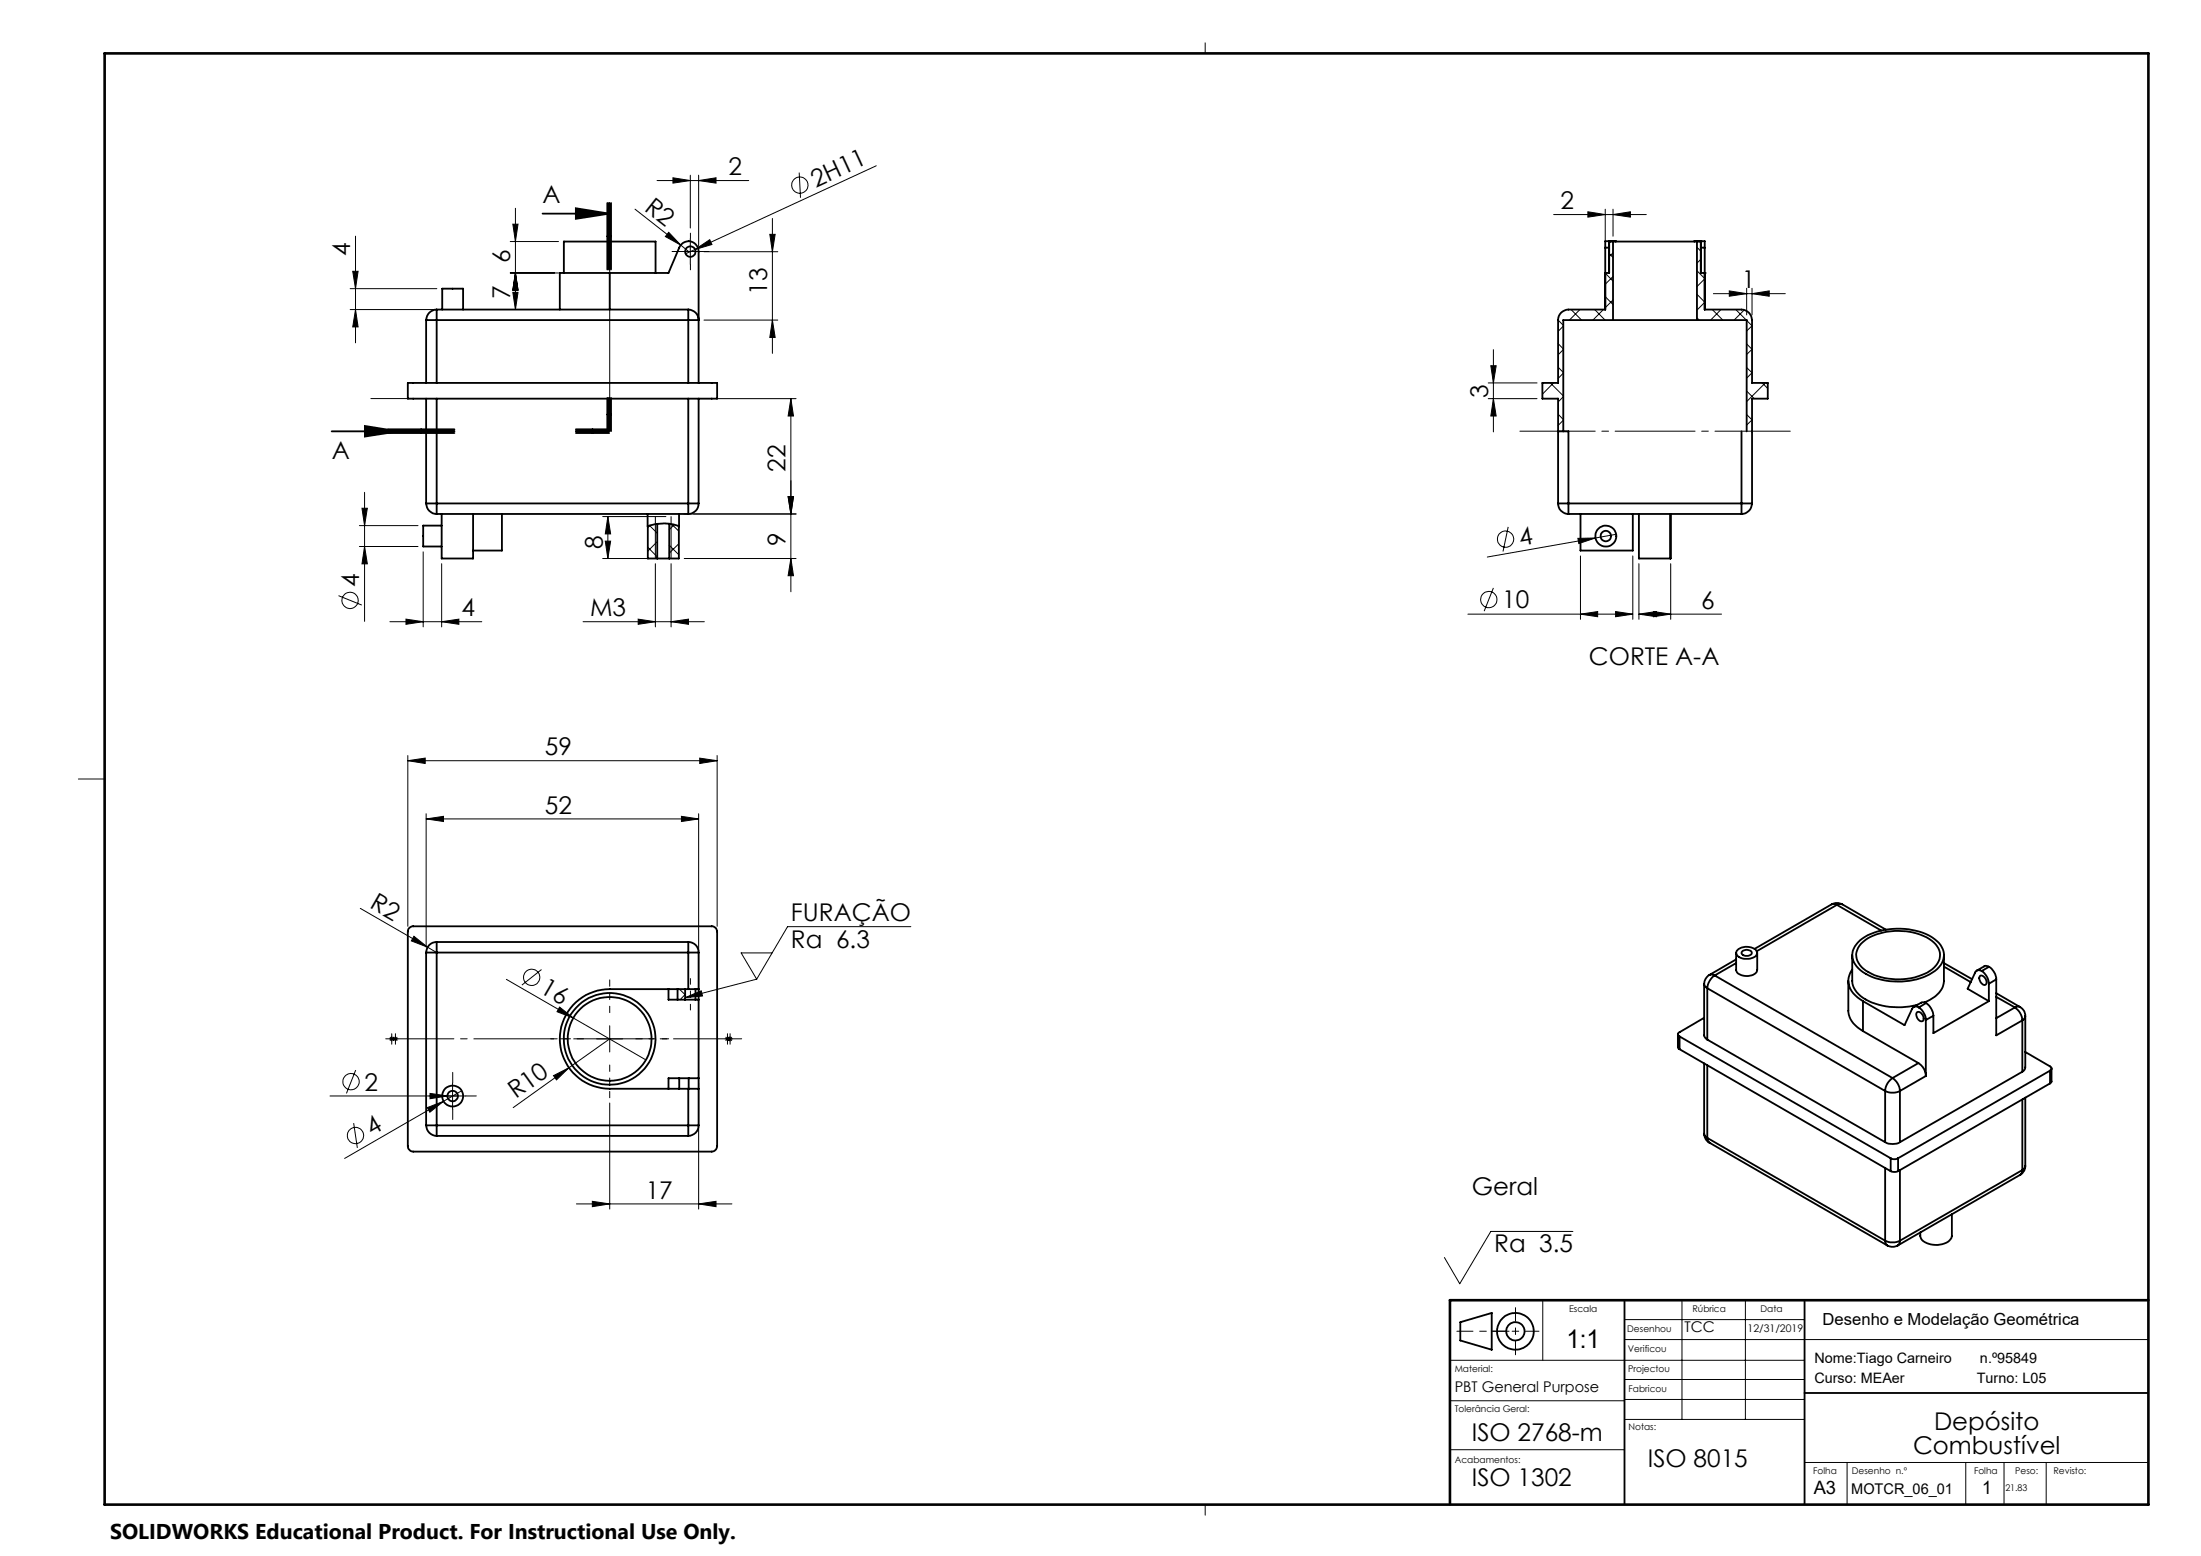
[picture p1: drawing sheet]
<svg xmlns="http://www.w3.org/2000/svg" width="420mm" height="297mm" viewBox="0 0 420 297" stroke-linecap="round" stroke-linejoin="round" font-family="sans-serif">
<g fill="none" stroke="#000" stroke-width=".19">
<path d="M230 8.2v2M98.4 39.8v19.3M116.3 39v37.1M121.2 39.9l8.7 6.9M125.4 34.5h17.5M128.4 33.9l3.3 .6-3.3 .5zM131.7 33.4v10.1M133.3 34.5l3.3-.6v1.1zM133.3 33.4v13.6M152.5 32.9l.3 4.8M167.2 31.6l-34.6 16M306.3 39.9v6.3"/>
<path d="M307.8 39.9v5.2M66.8 55.1h16.6M66.8 59.1h16.6M67.3 51.8h1l-.5 3.3zM67.8 59.1l.5 3.3h-1zM67.8 45.1v20.3M97.4 59.1h8.4M97.4 52.1h9.2M97.4 46.1h9.2M97.9 55.8h.9l-.4 3.3zM97.9 42.8h.9l-.4 3.3zM98.4 52.1l.4 3.3h-.9z"/>
<path d="M127.6 44.3l2.3 2.5-2.9-1.6zM129.2 48h5M129.9 46.8l1.5 1.2M131.7 45.5v5M132.6 47.6l2.8-1.8 .5 .9zM132.6 47.6l-1.8 .8M134.3 48h14.1M146.9 44.7h1l-.5 3.3zM147.4 41.7v25.7M296.5 41h17.6M299.8 59.1l2 2M301.5 59.1l-2 2"/>
<path d="M303 40.4l3.3 .6-3.3 .4zM304.3 59.1l2 2M306 59.1l-2 2M306.3 56.6l1.5 1.5M306.3 52.1l1.5 1.6M307.1 48.4l.7 .7M307.8 41l3.3-.6v1zM307.8 48.3l-.7 .7M307.8 52.8l-1.5 1.5M307.8 57.3l-1.5 1.4M323.8 56.2l1.5 1.5M323.8 51.7l1.5 1.5"/>
<path d="M323.8 47.2l.8 .7M324.6 49.5l-.8 .7M325.3 53.2l-1.5 1.5M325.3 57.7l-1.5 1.5M326.7 59.1l2.1 2M327 56.1h13.7M328.4 59.1l-2 2M330 55.5l3.3 .6-3.3 .4zM331.2 59.1l2 2M332.8 59.2l-1.9 1.9M333.3 55v5.1M334.3 56.1l3.3-.6v1z"/>
<path d="M334.3 55v5.1M134.3 61.1h14.1M136.8 76.1h15.1M147.4 61.1l.5 3.3h-1zM150.9 76.1l.5 3.3h-1zM150.9 76.1v36.9M284 76.1h9.3M284 73.1h9.3M284.5 69.8h1l-.5 3.3zM285 76.1l.5 3.3h-1zM285 66.7v15.7M294.3 76.1h.1"/>
<path d="M295.8 73.1l2.5 2.5M296.4 73.1l-2.1 2.1M297.3 79.1l1 1M297.3 70.1l1 1M297.3 65.6l1 1M297.3 61.1l1 1M298.3 62.3l-1 .9M298.3 66.7l-1 1M298.3 71.2l-1 1M298.3 75.7l-1 1M323.8 60.6l.4 .5M333.3 61.2l1 1-1 1"/>
<path d="M333.3 65.6l1 1.1-1 1M333.3 70.2l1 1-1 1M333.3 79.1l1 1-1 1M333.3 74.6l1.5 1.5M336.3 73.1l1 1.1M336.9 73.1l-3.6 3.6M69.1 97h1l-.5 3.3zM69.6 94v24.6M115 98.6h12.1M116 98.6l.5 3.3h-1zM116 98.6v8M125.1 98.6v8"/>
<path d="M128.1 98.6v8M150.4 94.8h1l-.5 3.3zM151.9 98.1h-21.3M298.3 80.2l-1 1M64.6 113.7l4.4 1.8M68.6 100.3h11.2M68.6 104.3h11.2M69.6 104.3l.5 3.3h-1zM74.4 118.7h17.5M77.5 118.2l3.3 .5-3.3 .5zM80.8 105.3v14.4M84.3 118.7l3.3-.5v1z"/>
<path d="M84.3 107.6v12.1M111.3 118.7h23.1M115 106.6h12.1M115.5 103.3h1l-.5 3.3zM121.8 118.2l3.3 .5-3.3 .5zM123.6 104.5l1.8 1.8M124 100.3l1.4 1.5M124 100.3l-.4 .4M125.1 107.6v12.1M125.4 103.4l-1.8 1.8M127.7 104.1l1.8 1.8M128.1 118.7l3.3-.5v1z"/>
<path d="M128.1 107.6v12.1M128.2 100l1.3 1.4M128.7 100.2l-1 .9M129.5 103.8l-1.8 1.8M130.6 106.6h21.3M150.9 106.6l.5 3.3h-1zM280.1 117.2h31.5M285 112.2l-1.8 4.5M287.8 100.6l-1 4.7M301.1 102.8l3.3-.1-3.1 1zM301.6 117.2l3.3-.5v1zM301.6 106.1v12.1"/>
<path d="M304.4 102.7l-20.6 3.6M308.3 116.7l3.3 .5-3.3 .5zM308.4 102l-4 .7M311.6 106.1v12.1M312.7 117.2l3.4-.5v1zM312.7 107.6v10.6M312.7 117.2h15.8M315.5 116.7l3.3 .5-3.3 .5zM318.8 107.6v10.6M15 148.7h5M77.8 145.2l3.3-.5v1zM77.8 144.2v32.6"/>
<path d="M77.8 145.2h59M81.3 156.3l3.3-.5v1zM81.3 155.3v25.5M81.3 156.3h52M130 155.8l3.3 .5-3.3 .5zM133.3 155.3v34.5M133.5 144.7l3.3 .5-3.3 .5zM136.8 144.2v32.6M68.8 173.4l12.8 7.4M79 178.7l2.6 2.1-3.1-1.2zM173.8 176.9h-23.5l-5.9 10M74.3 198.3h1.7"/>
<path d="M74.4 198.6l.7-.7 .7 .7M74.4 197.9l.7 .7 .7-.7M74.8 197.3v2M75.5 197.3v2M81.6 180.8l1.7 1M96.6 186.9l26.7 15.4M103.3 185.1l-3.7 2.9M106.8 192.2l2.6 2.1-3.1-1.2zM113.8 198.3h5M116.3 195.8v5M116.3 198.3l-7.7 5.5M129.6 188.8l1.1 1.1-.9 .9"/>
<path d="M130.7 190.4l3.1-1.3 .3 1zM138.3 198.3h1.5M138.5 197.9l.7 .7M138.8 197.3v2M139 197.9l.7 .7M139.2 197.9l-.7 .7M139.3 197.3v2M139.7 197.9l-.7 .7M144.4 186.9l-13.7 3.5M147.3 181.9h-5.9l3 5M63 209.2h25.9M67.5 214.4l.7 4.7"/>
<path d="M67.9 204.3l-1.8 4.4M81.5 211.4l3.1-1.2-2.6 2.1zM82.1 208.7l3.3 .5-3.3 .5zM84.6 210.2l-18.8 10.9M86.4 206.7v5M88.1 208.2l-3.5 2M105.6 205.3l3-1.5-2.4 2.3zM108.6 203.8l-10.7 7.6M116.3 210.5v20.3M133.3 206.8v24M110 229.8h29.7M113 229.3l3.3 .5-3.3 .5z"/>
<path d="M133.3 229.8l3.3-.5v1zM300.1 235.1h-15.6l-5.9 9.9-3-5M276.7 259.6h67.6M294.4 248.2v11.4M310 251.9h34.3M310 255.7h100M321 248.2v22.7M333.1 248.2v22.7M276.7 276.7h33.3M276.7 267.4h33.3M310 270.9h34.3M310 263.3h34.3"/>
<path d="M310 267.1h34.3M344.3 279.1h65.5M352.5 279.1v8M375.1 279.1v8M382.4 279.1v8M390.5 279.1v8M230 287.2v2"/>
<circle cx="152.6" cy="35.3" r="1.56"/>
<circle cx="66.8" cy="114.6" r="1.55"/>
<circle cx="284.1" cy="114.4" r="1.56"/>
<circle cx="287.3" cy="102.9" r="1.55"/>
<circle cx="101.5" cy="186.5" r="1.56"/>
<circle cx="67" cy="206.5" r="1.55"/>
<circle cx="67.8" cy="216.7" r="1.55"/>
</g>
<g fill="none" stroke="#000" stroke-width=".35">
<path d="M109.9 39.8l6.3 1-6.3 1zM115.9 38.7v12.7M116.2 38.7v12.7M116.6 38.7v6.4M83.3 59.1a2.05 2.05 0 0 0-2 2M83.3 59.1v2M83.3 59.1h48M84.4 59.1v-4h4v4M103.5 40.8h12.7M107.6 52.1v-6h17.5v6M116.3 52.1h11.3l2-4.8a1.92 1.92 0 0 1 2.2-1.2 1.92 1.92 0 0 1 1.5 1.9v25.1M116.3 52.1h-9.5v7"/>
<path d="M116.3 52.1v7M116.6 45.1v6.3zM131.3 59.1a1.93 1.93 0 0 1 2 2h-2M131.3 59.1v2M306.3 47.3v11.8h-7a1.99 1.99 0 0 0-2 2v12h-3v3h3v20M306.3 52.1h.1M306.3 47.3h.8M307.1 46.1h.1M307.1 46.1v6h-.8M307.1 46.1h.7M307.8 46.1h16M307.8 46.1v15"/>
<path d="M308.3 46.1l-2-.1v1.3M323.3 46.1l2-.1v1.3M323.8 46.1h.8M323.8 46.1v15M324.6 46.1h.1M324.6 46.1v6h.7M324.6 47.3h.7M325.3 52.1h.1M325.3 47.3v11.8h7a2.05 2.05 0 0 1 2 2v12h3v3h-3v20M77.8 73.1h59v3h-59zM81.3 61.1h2M81.3 61.1v12"/>
<path d="M81.3 76.1v20M83.3 61.1v12M83.3 76.1v20M83.3 61.1h48M115.9 76v6.3M116.2 76v6.3h-6.3M116.6 76v6.3M131.3 61.1v12M131.3 76.1v20M133.3 76.1v20M307.8 61.1h16M307.8 61.1h-9.5v21.2"/>
<path d="M323.8 61.1h9.5v21.2M63.3 82.3h12.7M69.6 81.3l6.4 1-6.4 1zM74 82.3h12.7M74 82.7h12.7M74 82h12.7M81.3 96.1h2M81.3 96.1a2.05 2.05 0 0 0 2 2M83.3 96.1v2M83.3 96.1h48M83.3 98.1h48M84.3 98.1v8.5h6v-8.5"/>
<path d="M95.8 98.1v7h-5.5M109.9 82.7h6.3M109.9 82h6.3M123.6 98.1v2.3a9 9 0 0 1 6 .1v-2.4M127.7 100v6.6M131.3 96.1v2M131.3 96.1h2M133.3 96.1a1.99 1.99 0 0 1-2 2M297.3 96.1a1.99 1.99 0 0 0 2 2M297.3 96.1h2M297.3 82.3h2v13.8M299.3 96.1v2"/>
<path d="M299.3 96.1h33M299.3 98.1h33M301.6 98.1v7h10v-7M312.7 98.1v8.5h6M318.7 98.1v8.5M318.8 98.1l-.1 8.5M332.3 96.1v2M332.3 96.1h2M332.3 82.3v13.8M334.3 96.1a2.05 2.05 0 0 1-2 2M84.3 100.3h-3.5v4h3.5M123.6 100.4v6.2h1.8"/>
<path d="M125.4 106.6h2.3M125.4 100v6.6M129.5 100.4v6.2h-1.8M78 177.2l.6-.4h57.2a1.02 1.02 0 0 1 1 1v41a1.09 1.09 0 0 1-1 1h-57a1.09 1.09 0 0 1-1-1v-41zM83.3 179.8a1.99 1.99 0 0 0-2 2M83.3 179.8v2M83.3 179.8h48M131.3 179.8v2M131.3 179.8a1.93 1.93 0 0 1 2 2M349.5 172.6a2.17 2.17 0 0 1 2 0M349.5 172.6l.5-.1 .5 .2M349.5 172.6l-14.7 8.5"/>
<path d="M350.5 172.7l8.5 4.9M350.5 172.7l-15.3 8.9M351.5 172.6l-.4-.1-.6 .2M351.5 172.6l8.4 4.8M354.5 179.9a11.5 11.5 0 0 1 8.9-2.6 9.6 9.6 0 0 1 6.9 3 3.5 3.5 0 0 1-1.5 5.3 13.3 13.3 0 0 1-13.3 0 3.6 3.6 0 0 1-1.8-4.5zM81.3 181.8h2M81.3 181.8v33M83.3 181.8v33M83.3 181.8h48M127.6 188.8v2h3.1M129.3 188.8v2M130.7 190.8h2"/>
<path d="M130.7 188.8h2M130.7 188.8h-14.4a9.5 9.5 0 0 0-9.5 9.5 9.5 9.5 0 0 0 9.5 9.5h13.3M130.7 188.8v2M131.3 181.8h2M131.3 181.8v7M132.7 190.8h.6M132.7 188.8h.6M132.7 188.8v2M133.3 181.8v33M320.2 197.4v2.5l.3 .4M320.5 197.8l40.3 23.3M320.5 197.8v2.5"/>
<path d="M325.2 194.3l-4.7 2.7a.42 .42 0 0 0-.3 .4 .42 .42 0 0 0 .3 .4M325.2 187.8v9.8l.2 .4 .4 .4M325.2 187.8l.2 .5 .4 .3M325.8 188.6l33.9 19.6M325.8 188.6v9.8M325.8 198.4l33.9 19.6M326.2 186.1a2.07 2.07 0 0 0-1 1.7M326.2 186.1l.5-.1 .5 .2M327.2 186.2a3.2 3.2 0 0 0-1.4 2.4M327.2 186.2l33.9 19.6M331.3 181.9v3.2a1.93 1.93 0 0 0 2.3 1.2 1.63 1.63 0 0 0 1.7-1.2v-3.2M331.3 183.1l-5.1 3"/>
<path d="M331.3 183.8l-4.1 2.4M331.4 181.5a2.64 2.64 0 0 1 3.8 .1l.1 .2a1.53 1.53 0 0 1-1.7 1.2 2.02 2.02 0 0 1-2.3-1.1zM332.5 181.6a1.18 1.18 0 0 1 1.8 .3 1.15 1.15 0 0 1-2 0zM352.7 187.2v5.7a4.7 4.7 0 0 0 2.8 3.9M353.4 185.1a3.6 3.6 0 0 0 1.1 5.3l1 .7M353.4 182.3v4.9a4.5 4.5 0 0 0 3.2 3.9 14.2 14.2 0 0 0 9.3 .7M355.1 180.1a10.1 10.1 0 0 1 7.9-2.4 8.8 8.8 0 0 1 6.6 2.9 3.1 3.1 0 0 1-.9 4.4 11.9 11.9 0 0 1-13.1-.1 3.1 3.1 0 0 1-.5-4.8zM355.5 191.1l7.9 4.6 1.5-3.2a.81 .81 0 0 1 1.2-.2M355.5 196.8l10.6 6.1M355.5 191.1v5.7M365.8 193.3a1.05 1.05 0 0 1 1 .3 1.05 1.05 0 0 1 .3 1.1l-.1 .1a1.05 1.05 0 0 1-1.1-.3 1.05 1.05 0 0 1-.2-1.1zM366.1 192.3a3.2 3.2 0 0 1 1.4 2.4"/>
<path d="M367.5 194.7v10.7M367.6 191.4a3.3 3.3 0 0 1 1.3 2.5M367.6 191.4l-.8-.1-1.6 .9M367.6 191.4l-1.5 .9M368.9 193.9l-1.4 .8M370.9 182.3v4.9a4.4 4.4 0 0 1-2.6 3.6l-1.1 .5M370.9 183.8l5.4 3.1M370.9 184.5l5.2 3M377.9 186.2a1.16 1.16 0 0 1 1 1.8 1.15 1.15 0 0 1-1-1.8zM378.1 185.3a.81 .81 0 0 0-1.2 .3l-1.4 3.1 4 2.4M378.1 185.3a3.1 3.1 0 0 1 1.4 2.5M379.5 191.1l-10.6 6.1v-3.3"/>
<path d="M379.5 187.8v3.3M379.6 184.5a3.1 3.1 0 0 1 1.3 2.4M379.6 184.5l-.8-.1-1.6 .9M379.6 184.5l-1.5 .8M380.9 189.6l4.6 2.6M380.9 186.9l-1.4 .9M380.9 186.9v10.7l5-2.8M380.9 190.3l3.6 2M384.5 192.3a3.2 3.2 0 0 1 1.4 2.5M384.5 192.3l-3.6 2M385.5 192.2a1.84 1.84 0 0 1 1 1.8M385.5 192.2l-.5-.1-.5 .2"/>
<path d="M385.9 194.8v9.8M386.5 194v9.7l-.2 .5-.4 .4M386.5 194l-.2 .4-.4 .4M81.3 214.8h2M81.3 214.8a2.05 2.05 0 0 0 2 2M83.3 214.8v2M83.3 214.8h48M83.3 216.8h48M129.6 207.8h1.8M129.6 205.8h1.8M129.6 205.8v2M129.6 205.8h-2v2"/>
<path d="M131.3 214.8h2M131.3 214.8v2M131.3 207.8v7M131.4 207.8h1.9M131.4 205.8h1.9M131.4 205.8v2M133.3 214.8a1.99 1.99 0 0 1-2 2M320.5 200.3l40.3 23.3M325.2 216.4a1.95 1.95 0 0 0 1 1.7M325.2 216.4l.2 .4 .4 .4M325.2 203v13.4M325.8 217.2l.1 .6 .3 .3"/>
<path d="M325.8 203.3v13.9M325.8 217.2l33.9 19.6M326.2 218.1l34 19.6M359.7 208.2a3.3 3.3 0 0 0 2.8 0M359.7 218a3 3 0 0 0 2.8 0M359.7 208.2v9.8M361.1 205.8a3.2 3.2 0 0 0-1.4 2.4M361.1 205.8a3.2 3.2 0 0 1 1.4 2.4M362.5 208.2v9.8M366.1 202.9a2.97 2.97 0 0 1 1.4 2.5M366.1 202.9l-5 2.9M367.5 205.4l-5 2.8"/>
<path d="M385.9 209.9v13.4M385.9 204.6l-23.4 13.4M386.5 200.8l4.7 2.7a.43 .43 0 0 1 .3 .5 .43 .43 0 0 1-.3 .4M386.5 209.5v13M391.2 204.4l-29 16.7M391.2 204.4v2.4M391.2 206.8l-29 16.8M391.5 203.9v2.6l-.3 .3M359.7 236.8a3.3 3.3 0 0 0 2.8 0M359.7 236.8l.1 .6 .4 .3M359.7 222.9v13.9M360.2 237.7a2.1 2.1 0 0 0 1.9 0"/>
<path d="M360.8 221.1a1.5 1.5 0 0 0 1.4 0M360.8 223.6l.5 .1 .9-.1M360.8 221.1v2.5M362.2 221.1v2.5M362.5 236.8l-.1 .6-.3 .3M362.5 223.3v13.5M372.5 231.8v4.1a2.5 2.5 0 0 1-2.7 1.7 3.3 3.3 0 0 1-3.3-1.4l-.1-1M385.5 224.3l-23.4 13.4M385.9 223.3l-.1 .6-.3 .4M385.9 223.3l-23.4 13.5M386.5 222.5a1.93 1.93 0 0 1-1 1.8M386.5 222.5l-.2 .5-.4 .3"/>
<path d="M278.7 252.4l6-1.8v7l-6-1.7zM310 248.2v38.9M344.3 248.2v38.9M344.3 265.9h65.5"/>
<circle cx="131.7" cy="48" r=".99"/>
<circle cx="306.4" cy="102.3" r=".99"/>
<circle cx="306.4" cy="102.3" r="2"/>
<circle cx="116.3" cy="198.3" r="8"/>
<circle cx="116.3" cy="198.3" r="8.8"/>
<circle cx="86.4" cy="209.2" r="2"/>
<circle cx="86.4" cy="209.2" r="1"/>
<circle cx="289.2" cy="254.1" r="1.75"/>
<circle cx="289.2" cy="254.1" r="3.5"/>
</g>
<path d="M131.7 186.8v6" fill="none" stroke="#000" stroke-width=".19" stroke-dasharray="15.2 1.3 1.3 1.3" stroke-dashoffset="14.1"/>
<path d="M111.3 198.3h-6.2M116.3 193.3v-6.3M121.3 198.3h6.3M116.3 203.3v6.2" fill="none" stroke="#000" stroke-width=".19" stroke-dasharray="15.2 1.3 1.3 1.3" stroke-dashoffset="14"/>
<path d="M129.2 48h-1M131.7 45.5v-1M131.7 50.5v1M134.2 48h1M83.9 209.2h-2M86.4 206.7v-2M86.4 211.7v2M88.9 209.2h2" fill="none" stroke="#000" stroke-width=".19" stroke-dasharray="15.2 1.3 1.3 1.3"/>
<path d="M116.2 38.7v12.7M74 82.3h12.7" fill="none" stroke="#000" stroke-width=".35" stroke-dasharray="6.3 1.3 1.3 1.3" stroke-dashoffset="1.9"/>
<path d="M116.2 76v6.3M109.9 82.3h6.3" fill="none" stroke="#000" stroke-width=".35" stroke-dasharray="6.3 1.3 1.3 1.3" stroke-dashoffset="3.2"/>
<path d="M290 82.3h51.6" fill="none" stroke="#000" stroke-width=".19" stroke-dasharray="15.2 1.3 1.3 1.3" stroke-dashoffset=".9"/>
<path d="M116.3 76.1h-45.5" fill="none" stroke="#000" stroke-width=".19" stroke-dasharray="15.2 1.3 1.3 1.3" stroke-dashoffset="3.9"/>
<path d="M141.5 198.3h-67.9" fill="none" stroke="#000" stroke-width=".19" stroke-dasharray="15.2 1.3 1.3 1.3" stroke-dashoffset="2.2"/>
<path d="M284.7 254.1h9M289.2 249.6v9" fill="none" stroke="#000" stroke-width=".19" stroke-dasharray="6.3 1.3 1.3 1.3" stroke-dashoffset="3.8"/>
<path d="M288 254.1h-10" fill="none" stroke="#000" stroke-width=".19" stroke-dasharray="6.3 1.3 1.3 1.3" stroke-dashoffset="3.3"/>
<path d="M20 10.2h390v277h-390zM410 248.2h-133.3v38.9" fill="none" stroke="#000" stroke-width=".5"/>
<g fill="#000">
<path d="M127.6 44.3l2.3 2.5-2.9-1.6zM132.6 47.6l2.8-1.8 .5 .9zM301.1 102.8l3.3-.1-3.1 1zM79 178.7l2.6 2.1-3.1-1.2zM106.8 192.2l2.6 2.1-3.1-1.2zM130.7 190.4l3.1-1.3 .3 1zM81.5 211.4l3.1-1.2-2.6 2.1zM82.1 208.7l3.3 .5-3.3 .5zM105.6 205.3l3-1.5-2.4 2.3z"/>
<path d="M109.9 39.8l6.3 1-6.3 1zM69.6 81.3l6.4 1-6.4 1z"/>
<path d="M330 55.5l3.3 .6-3.3 .4zM334.3 56.1l3.3-.6v1z"/>
<path d="M147.4 61.1l.5 3.3h-1zM146.9 44.7h1l-.5 3.3zM150.9 106.6l.5 3.3h-1zM150.4 94.8h1l-.5 3.3zM115.5 103.3h1l-.5 3.3zM116 98.6l.5 3.3h-1zM285 76.1l.5 3.3h-1zM284.5 69.8h1l-.5 3.3z"/>
<path d="M150.9 76.1l.5 3.3h-1zM150.4 94.8h1l-.5 3.3zM67.3 51.8h1l-.5 3.3zM67.8 59.1l.5 3.3h-1zM98.4 52.1l.4 3.3h-.9zM97.9 55.8h.9l-.4 3.3zM97.9 42.8h.9l-.4 3.3zM98.4 52.1l.4 3.3h-.9zM69.1 97h1l-.5 3.3zM69.6 104.3l.5 3.3h-1z"/>
<path d="M77.5 118.2l3.3 .5-3.3 .5zM84.3 118.7l3.3-.5v1zM128.4 33.9l3.3 .6-3.3 .5zM133.3 34.5l3.3-.6v1.1zM77.8 145.2l3.3-.5v1zM133.5 144.7l3.3 .5-3.3 .5zM81.3 156.3l3.3-.5v1zM130 155.8l3.3 .5-3.3 .5zM113 229.3l3.3 .5-3.3 .5zM133.3 229.8l3.3-.5v1zM301.6 117.2l3.3-.5v1zM308.3 116.7l3.3 .5-3.3 .5z"/>
<path d="M128.1 118.7l3.3-.5v1zM121.8 118.2l3.3 .5-3.3 .5zM307.8 41l3.3-.6v1zM303 40.4l3.3 .6-3.3 .4zM315.5 116.7l3.3 .5-3.3 .5zM312.7 117.2l3.4-.5v1z"/>
</g>
<text font-size="4.9" x="298.9" y="257.4">1:1</text>
<g font-size="4.7">
<text x="139" y="33.4">2</text>
<text x="155.7" y="35.8" transform="rotate(-25 155.7 35.8)">2H11</text>
<text x="103.5" y="38.7">A</text>
<text x="122.8" y="40" transform="rotate(38 122.8 40)">R2</text>
<text x="297.8" y="39.9">2</text>
<text x="66.8" y="48.9" transform="rotate(-90 66.8 48.9)">4</text>
<text x="97.4" y="50.1" transform="rotate(-90 97.4 50.1)">6</text>
<text x="97.4" y="57" transform="rotate(-90 97.4 57)">7</text>
<text x="146.4" y="56.3" transform="rotate(-90 146.4 56.3)">13</text>
<text x="332.4" y="55">1</text>
<text x="284" y="76" transform="rotate(-90 284 76)">3</text>
<text x="63.3" y="87.6">A</text>
<text x="149.9" y="90.1" transform="rotate(-90 149.9 90.1)">22</text>
<text x="115" y="104.8" transform="rotate(-90 115 104.8)">8</text>
<text x="149.9" y="104.1" transform="rotate(-90 149.9 104.1)">9</text>
<text x="290.1" y="104.1" transform="rotate(-10 290.1 104.1)">4</text>
<text x="68.5" y="112" transform="rotate(-90 68.5 112)">4</text>
<text x="88.1" y="117.6">4</text>
<text x="112.6" y="117.6">M3</text>
<text x="286.7" y="116.1">10</text>
<text x="324.6" y="116.2">6</text>
<text x="303.2" y="126.9">CORTE A-A</text>
<text x="104" y="144.2">59</text>
<text x="104" y="155.3">52</text>
<text x="70.4" y="173.2" transform="rotate(30 70.4 173.2)">R2</text>
<text x="150.9" y="175.9">FURAÇÃO</text>
<text x="150.9" y="180.9">Ra 6.3</text>
<text x="102.8" y="189.3" transform="rotate(30 102.8 189.3)">16</text>
<text x="69.6" y="208.2">2</text>
<text x="98.4" y="209.8" transform="rotate(-35 98.4 209.8)">R10</text>
<text x="70.9" y="216.9" transform="rotate(-30 70.9 216.9)">4</text>
<text x="123.2" y="228.8">17</text>
<text x="280.9" y="228.2">Geral</text>
<text x="285.1" y="239">Ra 3.5</text>
<text x="280.9" y="275">ISO 2768-m</text>
<text x="369.1" y="272.9">Depósito</text>
<text x="314.5" y="280.1">ISO 8015</text>
<text x="365.1" y="277.5">Combustível</text>
<text x="280.9" y="283.7">ISO 1302</text>
</g>
<text font-size="4.1" x="21" y="293.7">SOLIDWORKS Educational Product. For Instructional Use Only.</text>
<g font-size="3.5">
<text x="346.1" y="285.2">A3</text>
<text x="378.2" y="285.2">1</text>
</g>
<text font-size="3.2" x="347.8" y="252.9">Desenho e Modelação Geométrica</text>
<g font-size="2.8">
<text x="321.5" y="254.3">TCC</text>
<text x="277.6" y="265.7">PBT General Purpose</text>
<text x="353.3" y="285.2">MOTCR_06_01</text>
</g>
<g font-size="2.7">
<text x="346.2" y="264">Curso: MEAer</text>
<text x="346.2" y="260.2">Nome:Tiago Carneiro</text>
<text x="377.2" y="264">Turno: L05</text>
<text x="377.8" y="260.2">n.º95849</text>
</g>
<text font-size="2" x="333.5" y="254.3">12/31/2019</text>
<g font-size="1.8">
<text x="299.4" y="250.5">Escala</text>
<text x="322.9" y="250.4">Rúbrica</text>
<text x="335.9" y="250.4">Data</text>
<text x="310.5" y="254.3">Desenhou</text>
<text x="277.6" y="261.8">Material:</text>
<text x="310.7" y="258.1">Verificou</text>
<text x="310.7" y="261.8">Projectou</text>
<text x="277.6" y="269.6">Tolerância Geral:</text>
<text x="310.8" y="265.6">Fabricou</text>
<text x="310.8" y="272.9">Notas:</text>
<text x="277.6" y="279.3">Acabamentos:</text>
<text x="346" y="281.4">Folha</text>
<text x="353.4" y="281.4">Desenho n.º</text>
<text x="376.7" y="281.4">Folha</text>
<text x="384.6" y="281.4">Peso:</text>
<text x="391.8" y="281.4">Revisto:</text>
<text x="382.7" y="284.7">21.83</text>
</g>
</svg>
